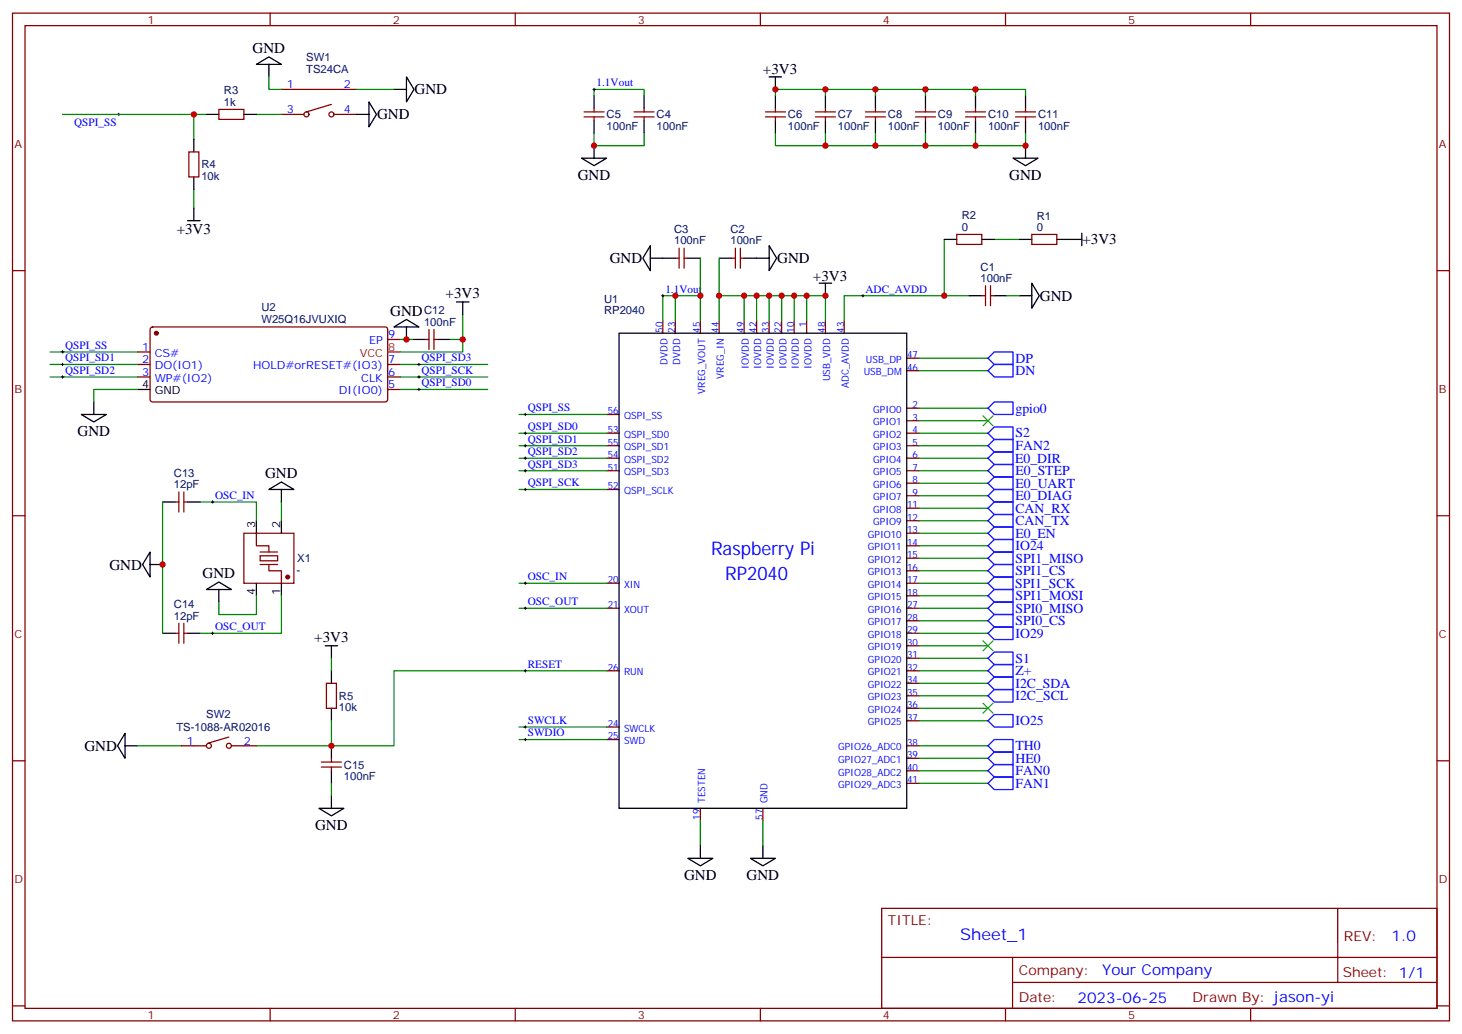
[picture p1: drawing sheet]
<svg xmlns="http://www.w3.org/2000/svg" width="412mm" height="292mm" viewBox="0 0 412 292" stroke-linecap="round" stroke-linejoin="round" font-family="sans-serif">
<g fill="none" stroke="#870000" stroke-width=".35">
<path d="M3.5 3.7h405.4v284.3h-405.4zM7.1 7.2h398.2v277.3h-398.2zM76.2 3.7v3.5M145.3 3.7v3.5M214.5 3.7v3.5M283.6 3.7v3.5M352.8 3.7v3.5M61.7 30.9h7.1v2.8h-7.1zM79.4 32.3h6.3M79.4 25.2h21.1M93.5 29.5l-7.1 2.1M94.2 32.3h6.3"/>
<path d="M164.7 31.6h5.7M164.7 33h5.7M167.6 30.5v1.1M167.6 33v1M178.9 31.6h5.6M178.9 33h5.6M181.7 30.5v1.1M181.7 33v1M215.9 31.6h5.6M215.9 33h5.6M218.7 30.5v1.1M218.7 33v1"/>
<path d="M230 31.6h5.7M230 33h5.7M232.8 30.5v1.1M232.8 33v1M244.1 31.6h5.7M244.1 33h5.7M246.9 30.5v1.1M246.9 33v1M258.2 31.6h5.7M258.2 33h5.7M261.1 30.5v1.1M261.1 33v1"/>
<path d="M272.3 31.6h5.7M272.3 33h5.7M275.2 30.5v1.1M275.2 33v1M286.5 31.6h5.6M286.5 33h5.6M289.3 30.5v1.1M289.3 33v1M53.3 42.9h2.8v7h-2.8zM3.5 76.4h3.6M190.5 72.8h1.1M191.6 70v5.7"/>
<path d="M193 72.8h1M193 70v5.7M206.4 72.8h1M207.4 70v5.7M208.8 70v5.7M208.8 72.8h1.1M269.9 66.1h7v2.9h-7zM291 66.1h7.1v2.9h-7.1zM405.3 76.4h3.6M38.8 99.3h3.5M42.6 92.5l.4-.2h65.9l.5 .7-.1 20-.6 .4h-65.9l-.5-.7v-19.7zM109.4 95.8h3.5"/>
<path d="M119.9 95.8h1.1M121 93v5.6M122.4 95.8h1.1M122.4 93v5.6M187 90.5v3.5M190.5 90.5v3.5M197.6 90.5v3.5M202.8 90.5v3.5M209.9 90.5v3.5M213.4 90.5v3.5M217 90.5v3.5M220.5 90.5v3.5"/>
<path d="M224 90.5v3.5M227.5 90.5v3.5M232.8 90.5v3.5M238.1 90.5v3.5M276.9 83.4h1.1M278 80.6v5.7M279.4 80.6v5.7M279.4 83.4h1.1M38.8 102.8h3.5M38.8 106.4h3.5M109.4 102.8h3.5M109.4 106.4h3.5"/>
<path d="M109.4 109.9h3.5M171.1 116.9h3.5M255.8 101.1h3.5M255.8 104.6h3.5M255.8 118.7h3.5M255.8 115.2h3.5M50.4 138.8v5.7M51.9 138.8v5.7M171.1 132.8h3.5M171.1 129.3h3.5M171.1 125.8h3.5M171.1 122.2h3.5"/>
<path d="M171.1 138.1h3.5M255.8 139.9h3.5M255.8 136.3h3.5M255.8 132.8h3.5M255.8 129.3h3.5M255.8 125.8h3.5M255.8 122.2h3.5M3.5 145.5h3.6M49.4 141.6h1M51.9 141.6h1M68.8 150.5h14.1v14.1h-14.1zM72.3 150.5v3.5h3.5v1.8"/>
<path d="M73.4 156.8h4.9v1.4h-4.9zM75.8 159.3v1.7h3.6v3.6M255.8 157.5h3.5M255.8 154h3.5M255.8 150.5h3.5M255.8 146.9h3.5M255.8 143.4h3.5M405.3 145.5h3.6M49.4 178.7h1M50.4 175.9v5.6M51.9 178.7h1M51.9 175.9v5.6"/>
<path d="M171.1 171.6h3.5M171.1 164.6h3.5M255.8 178.7h3.5M255.8 175.2h3.5M255.8 171.6h3.5M255.8 164.6h3.5M255.8 168.1h3.5M255.8 161h3.5M92.1 192.8h2.8v7h-2.8zM171.1 189.3h3.5M255.8 199.8h3.5M255.8 196.3h3.5"/>
<path d="M255.8 192.8h3.5M255.8 189.3h3.5M255.8 185.7h3.5M255.8 182.2h3.5M3.5 214.7h3.6M51.2 210.4h7M64.6 208l-6 1.7M65.3 210.4h7M90.7 215h5.6M90.7 216.4h5.6M93.5 214v1M93.5 216.4v1.1"/>
<path d="M171.1 208.7h3.5M171.1 205.1h3.5M255.8 217.5h3.5M255.8 214h3.5M255.8 210.4h3.5M255.8 203.4h3.5M405.3 214.7h3.6M197.6 228.1v3.5M215.2 228.1v3.5M255.8 221h3.5M248.7 256.3h156.6v28.2h-156.6zM377.3 256.3v20.9"/>
<path d="M248.7 270.1h156.5M285.6 277.2h119.6M285.6 270.1v14.2M3.5 283.8h3.6M76.2 284.5v3.5M145.3 284.5v3.5M214.5 284.5v3.5M283.6 284.5v3.5M352.8 284.5v3.5M405.3 283.8h3.6"/>
<circle cx="86.4" cy="32.3" r=".71"/>
<circle cx="93.5" cy="32.3" r=".71"/>
<circle cx="58.9" cy="210.4" r=".71"/>
<circle cx="64.6" cy="210.4" r=".71"/>
</g>
<g fill="none" stroke="#000" stroke-width=".35">
<path d="M72.3 18.2l3.5-2.1 3.6 2.1zM75.8 18.2v3.5M54.7 39.3v3.6M58.2 32.3h3.5M68.8 32.3h3.5M100.5 32.3h3.6M104.1 28.8l2.1 3.5-2.1 3.5zM111.1 25.2h3.6M114.7 21.7l2.1 3.5-2.1 3.6zM167.6 27v3.5M167.6 34v3.6M181.7 27v3.5"/>
<path d="M181.7 34v3.6M217 21.7h3.5M218.7 21.7v3.5M218.7 27v3.5M218.7 34v3.6M232.8 27v3.5M232.8 34v3.6M246.9 27v3.5M246.9 34v3.6M261.1 27v3.5M261.1 34v3.6M275.2 27v3.5"/>
<path d="M275.2 34v3.6M289.3 27v3.5M289.3 34v3.6M54.7 49.9v3.5M54.7 58.7v3.6M164 44.6h7.1l-3.5 2.1zM167.6 41.1v3.5M285.8 44.6h7l-3.5 2.1zM289.3 41.1v3.5M52.9 62.3h3.5M183.4 69.3v7.1l-2.1-3.6zM183.4 72.8h7.1"/>
<path d="M194 72.8h3.6M202.8 72.8h3.6M209.9 72.8h7.1M217 69.3l2.1 3.5-2.1 3.6zM231.1 79.9h3.5M232.8 79.9v3.5M266.3 67.6h3.6M276.9 67.6h3.6M287.5 67.6h3.5M291 79.9l2.2 3.5-2.2 3.6zM298.1 67.6h7.1M305.2 65.8v3.5"/>
<path d="M111.1 92.3l3.6-2.2 3.5 2.2zM114.7 92.3v3.5M116.4 95.8h3.5M123.5 95.8h3.5M128.8 85.2h3.5M130.5 85.2v3.5M174.6 94h81.2v134.1h-81.2zM273.4 83.4h3.5M280.5 83.4h3.5M287.5 83.4h3.5M22.9 116.9h7.1l-3.5 2.2zM26.5 113.4v3.5"/>
<path d="M38.8 109.9h3.5M75.8 138.1l3.6-2.1 3.5 2.1zM79.4 138.1v3.5M42.3 155.8v7l-2.1-3.5zM42.3 159.3h3.6M45.9 141.6h3.5M52.9 141.6h3.5M72.3 146.9v3.6M79.4 146.9v3.6M45.9 178.7h3.5M52.9 178.7h3.5M58.2 166.3l3.5-2.1 3.6 2.1z"/>
<path d="M61.7 166.3v3.6M72.3 164.6v3.5M79.4 164.6v3.5M91.7 182.2h3.5M93.5 182.2v3.5M93.5 189.3v3.5M93.5 199.8v3.6M35.3 206.9v7.1l-2.1-3.6zM35.3 210.4h3.5M93.5 210.4v3.6M93.5 217.5v3.5M90 228.1h7l-3.5 2.1z"/>
<path d="M93.5 224.5v3.6M197.6 238.7v3.5M215.2 238.7v3.5M194 242.2h7.1l-3.5 2.1zM211.7 242.2h7l-3.5 2.1z"/>
</g>
<g fill="none" stroke="#008700" stroke-width=".35">
<path d="M17.6 32.3h40.6M54.7 32.3v7M72.3 32.3h7.1M75.8 21.7v3.5h3.6M100.5 25.2h10.6M167.6 27v-1.8h14.1v1.8M167.6 37.6v3.5h14.1v-3.5M218.7 27v-1.8h70.6v1.8M218.7 37.6v3.5h70.6v-3.5M232.8 25.2v1.8M232.8 37.6v3.5M246.9 25.2v1.8"/>
<path d="M246.9 37.6v3.5M261.1 25.2v1.8M261.1 37.6v3.5M275.2 25.2v1.8M275.2 37.6v3.5M54.7 53.4v5.3M197.6 72.8v10.6M202.8 72.8v10.6M266.3 67.6v15.8M280.5 67.6h7M14.1 99.3h24.7M112.9 95.8h3.5"/>
<path d="M127 95.8h3.5M130.5 88.7v10.6h-17.6M187 90.5v-7.1h10.6v7.1M190.5 83.4v7.1M202.8 90.5v-7.1h30v7.1M209.9 83.4v7.1M213.4 83.4v7.1M217 83.4v7.1M220.5 83.4v7.1M224 83.4v7.1M227.5 83.4v7.1M273.4 83.4h-35.3v7.1"/>
<path d="M284 83.4h3.5M14.1 102.8h24.7M14.1 106.4h24.7M38.8 109.9h-12.3v3.5M112.9 102.8h24.7M112.9 106.4h24.7M112.9 109.9h24.7M146.4 116.9h24.7M259.3 118.7h19.4M259.3 115.2h19.4M259.3 104.6h19.4M259.3 101.1h19.4"/>
<path d="M146.4 122.2h24.7M146.4 125.8h24.7M146.4 129.3h24.7M146.4 132.8h24.7M146.4 138.1h24.7M259.3 122.2h19.4M259.3 125.8h19.4M259.3 129.3h19.4M259.3 132.8h19.4M259.3 139.9h19.4M259.3 136.3h19.4M45.9 141.6v37.1"/>
<path d="M56.4 141.6h15.9v5.3M79.4 141.6v5.3M259.3 157.5h19.4M259.3 154h19.4M259.3 150.5h19.4M259.3 146.9h19.4M259.3 143.4h19.4M72.3 168.1v5.3h-10.6v-3.5M79.4 168.1v10.6h-23M146.4 164.6h24.7M146.4 171.6h24.7M259.3 164.6h19.4"/>
<path d="M259.3 171.6h19.4M259.3 178.7h19.4M259.3 175.2h19.4M259.3 168.1h19.4M259.3 161h19.4M93.5 185.7v3.6M171.1 189.3h-60v21.1h-38.8M259.3 199.8h19.4M259.3 196.3h19.4M259.3 192.8h19.4M259.3 189.3h19.4M259.3 185.7h19.4"/>
<path d="M259.3 182.2h19.4M38.8 210.4h12.4M93.5 203.4v7M146.4 205.1h24.7M146.4 208.7h24.7M259.3 210.4h19.4M259.3 203.4h19.4M259.3 214h19.4M259.3 217.5h19.4M93.5 221v3.5M197.6 231.6v7.1M215.2 231.6v7.1"/>
<path d="M259.3 221h19.4"/>
</g>
<g fill="none" stroke="#000" stroke-width=".28">
<path d="M33.2 32.3h.7M33.5 31.9v.7M167.2 25.2h.7M167.6 24.9v.7M17.3 99.3h.7M17.6 99v.7M186.6 83.4h.7M187 83.1v.7M243.1 83.4h.7M243.4 83.1v.7M17.3 102.8h.7M17.3 106.4h.7"/>
<path d="M17.6 102.5v.7M17.6 106v.7M117.8 102.8h.7M117.8 106.4h.7M117.8 109.9h.7M118.2 102.5v.7M118.2 106v.7M118.2 109.5v.7M147.8 116.9h.7M148.2 116.6v.7M147.8 122.2h.7M147.8 125.8h.7"/>
<path d="M147.8 129.3h.7M147.8 132.8h.7M147.8 138.1h.7M148.2 121.9v.7M148.2 125.4v.7M148.2 128.9v.7M148.2 132.5v.7M148.2 137.8v.7M59.6 141.6h.7M60 141.3v.7M59.6 178.7h.7M60 178.3v.7"/>
<path d="M147.8 164.6h.7M147.8 171.6h.7M148.2 164.2v.7M148.2 171.3v.7M147.8 189.3h.7M148.2 188.9v.7M147.8 205.1h.7M147.8 208.7h.7M148.2 204.8v.7M148.2 208.3v.7"/>
</g>
<g fill="none" stroke="#00f" stroke-width=".35">
<path d="M278.7 101.1l1.8-1.8h5.3v3.5h-5.3zM278.7 104.6l1.8-1.8h5.3v3.6h-5.3zM278.7 115.2l1.8-1.8h5.3v3.5h-5.3zM278.7 139.9l1.8-1.8h5.3v3.5h-5.3zM278.7 136.3l1.8-1.7h5.3v3.5h-5.3zM278.7 132.8l1.8-1.7h5.3v3.5h-5.3zM278.7 129.3l1.8-1.8h5.3v3.6h-5.3zM278.7 125.8l1.8-1.8h5.3v3.5h-5.3zM278.7 122.2l1.8-1.7h5.3v3.5h-5.3zM278.7 157.5l1.8-1.7h5.3v3.5h-5.3zM278.7 154l1.8-1.8h5.3v3.6h-5.3zM278.7 150.5l1.8-1.8h5.3v3.5h-5.3z"/>
<path d="M278.7 146.9l1.8-1.7h5.3v3.5h-5.3zM278.7 143.4l1.8-1.8h5.3v3.6h-5.3zM278.7 175.2l1.8-1.8h5.3v3.5h-5.3zM278.7 171.6l1.8-1.7h5.3v3.5h-5.3zM278.7 168.1l1.8-1.8h5.3v3.6h-5.3zM278.7 164.6l1.8-1.8h5.3v3.5h-5.3zM278.7 161l1.8-1.7h5.3v3.5h-5.3zM278.7 178.7l1.8-1.8h5.3v3.5h-5.3zM278.7 196.3l1.8-1.7h5.3v3.5h-5.3zM278.7 192.8l1.8-1.8h5.3v3.6h-5.3zM278.7 189.3l1.8-1.8h5.3v3.5h-5.3zM278.7 185.7l1.8-1.7h5.3v3.5h-5.3z"/>
<path d="M278.7 210.4l1.8-1.7h5.3v3.5h-5.3zM278.7 203.4l1.8-1.8h5.3v3.5h-5.3zM278.7 214l1.8-1.8h5.3v3.5h-5.3zM278.7 217.5l1.8-1.8h5.3v3.6h-5.3zM278.7 221l1.8-1.7h5.3v3.5h-5.3z"/>
</g>
<g fill="#870000" stroke="#870000" stroke-width=".35">
<circle cx="44.1" cy="94" r=".53"/>
<circle cx="81.1" cy="162.8" r=".53"/>
</g>
<path d="M109.4 99.3h3.5" fill="none" stroke="#f00" stroke-width=".35"/>
<path d="M73.4 159.3h4.9M73.4 155.8h4.9" fill="none" stroke="#871200" stroke-width=".35"/>
<path d="M277.3 117.3l2.8 2.8M280.1 117.3l-2.8 2.8M277.3 198.4l2.8 2.9M277.3 180.8l2.8 2.8M280.1 198.4l-2.8 2.9M280.1 180.8l-2.8 2.8" fill="none" stroke="#3c3" stroke-width=".35"/>
<g fill="#c00">
<circle cx="209.9" cy="83.4" r=".88"/>
<circle cx="213.4" cy="83.4" r=".88"/>
<circle cx="217" cy="83.4" r=".88"/>
<circle cx="220.5" cy="83.4" r=".88"/>
<circle cx="224" cy="83.4" r=".88"/>
<circle cx="227.5" cy="83.4" r=".88"/>
<circle cx="232.8" cy="83.4" r=".88"/>
<circle cx="202.8" cy="83.4" r=".88"/>
<circle cx="197.6" cy="83.4" r=".88"/>
<circle cx="167.6" cy="41.1" r=".88"/>
<circle cx="232.8" cy="41.1" r=".88"/>
<circle cx="246.9" cy="41.1" r=".88"/>
<circle cx="261.1" cy="41.1" r=".88"/>
<circle cx="275.2" cy="41.1" r=".88"/>
<circle cx="232.8" cy="25.2" r=".88"/>
<circle cx="246.9" cy="25.2" r=".88"/>
<circle cx="261.1" cy="25.2" r=".88"/>
<circle cx="275.2" cy="25.2" r=".88"/>
<circle cx="218.7" cy="25.2" r=".88"/>
<circle cx="289.3" cy="41.1" r=".88"/>
<circle cx="266.3" cy="83.4" r=".88"/>
<circle cx="130.5" cy="95.8" r=".88"/>
<circle cx="45.9" cy="159.3" r=".88"/>
<circle cx="93.5" cy="210.4" r=".88"/>
<circle cx="114.7" cy="95.8" r=".88"/>
<circle cx="190.5" cy="83.4" r=".88"/>
<circle cx="54.7" cy="32.3" r=".88"/>
</g>
<g font-size="5.3" fill="#00f">
<text x="200.6" y="156.6">Raspberry Pi</text>
<text x="204.6" y="163.7">RP2040</text>
</g>
<text font-size="4.6" fill="#00f" x="270.8" y="265.3">Sheet_1</text>
<g font-size="4.2">
<text x="71.3" y="15">GND</text>
<text x="215.2" y="21">+3V3</text>
<text x="116.9" y="26.6">GND</text>
<text x="106.4" y="33.7">GND</text>
<text x="163" y="50.7">GND</text>
<text x="284.7" y="50.7">GND</text>
<text x="49.8" y="66.1">+3V3</text>
<text x="305.3" y="69">+3V3</text>
<text x="172" y="74.3">GND</text>
<text x="219.3" y="74.3">GND</text>
<text x="229.3" y="79.2">+3V3</text>
<text x="110.1" y="89">GND</text>
<text x="125.7" y="84">+3V3</text>
<text x="293.3" y="84.9">GND</text>
<text x="21.9" y="123">GND</text>
<text x="74.8" y="134.9">GND</text>
<text x="30.9" y="160.7">GND</text>
<text x="57.1" y="163.1">GND</text>
<text x="88.6" y="181.1">+3V3</text>
<text x="23.8" y="211.9">GND</text>
<text x="88.9" y="234.2">GND</text>
<text x="193" y="248.2">GND</text>
<text x="210.6" y="248.2">GND</text>
</g>
<g font-size="4.2" fill="#00f">
<text x="392.5" y="265.6">1.0</text>
<text x="310.9" y="275.1">Your Company</text>
<text x="304" y="282.9">2023-06-25</text>
</g>
<g font-size="3.9" fill="#00f">
<text x="286.4" y="105.9">DN</text>
<text x="286.5" y="102.4">DP</text>
<text x="286.5" y="116.5">gpio0</text>
<text x="286.5" y="123.4">S2</text>
<text x="286.4" y="130.5">E0_DIR</text>
<text x="286.5" y="127.1">FAN2</text>
<text x="286.5" y="137.6">E0_UART</text>
<text x="286.5" y="134.1">E0_STEP</text>
<text x="286.4" y="141.1">E0_DIAG</text>
<text x="286.4" y="148.2">CAN_TX</text>
<text x="286.4" y="144.6">CAN_RX</text>
<text x="286.4" y="151.7">E0_EN</text>
<text x="286.5" y="155.2">IO24</text>
<text x="286.5" y="158.7">SPI1_MISO</text>
<text x="286.4" y="165.8">SPI1_SCK</text>
<text x="286.5" y="162.3">SPI1_CS</text>
<text x="286.5" y="172.9">SPI0_MISO</text>
<text x="286.5" y="169.3">SPI1_MOSI</text>
<text x="286.5" y="176.4">SPI0_CS</text>
<text x="286.5" y="179.9">IO29</text>
<text x="286.5" y="190.6">Z+</text>
<text x="286.5" y="187">S1</text>
<text x="286.4" y="194">I2C_SDA</text>
<text x="286.5" y="197.6">I2C_SCL</text>
<text x="286.5" y="204.7">IO25</text>
<text x="286.5" y="211.7">TH0</text>
<text x="286.5" y="215.3">HE0</text>
<text x="286.5" y="218.8">FAN0</text>
<text x="286.5" y="222.3">FAN1</text>
</g>
<g font-size="3.9" fill="#800">
<text x="250.5" y="260.9">TITLE:</text>
<text x="379.1" y="265.6">REV:</text>
<text x="287.4" y="275.1">Company:</text>
<text x="378.7" y="275.7">Sheet: 1/1</text>
<text x="287.4" y="282.8">Date:</text>
<text x="336.4" y="282.8">Drawn By: jason-yi</text>
</g>
<g font-size="3.2" fill="#800">
<text x="41.6" y="6.7">1</text>
<text x="110.8" y="6.7">2</text>
<text x="179.9" y="6.7">3</text>
<text x="249.1" y="6.7">4</text>
<text x="318.2" y="6.7">5</text>
<text x="4.1" y="41.8">A</text>
<text x="405.9" y="41.8">A</text>
<text x="4.1" y="110.9">B</text>
<text x="405.9" y="110.9">B</text>
<text x="4.1" y="180.1">C</text>
<text x="405.9" y="180.1">C</text>
<text x="4.1" y="249.2">D</text>
<text x="405.9" y="249.2">D</text>
<text x="41.6" y="287.5">1</text>
<text x="110.8" y="287.5">2</text>
<text x="179.9" y="287.5">3</text>
<text x="249.1" y="287.5">4</text>
<text x="318.2" y="287.5">5</text>
</g>
<g font-size="3.2" fill="#000080">
<text x="86.4" y="17.3">SW1</text>
<text x="86.4" y="20.5">TS24CA</text>
<text x="63.2" y="29.8">1k</text>
<text x="63.2" y="26.6">R3</text>
<text x="171.1" y="33.4">C5</text>
<text x="185.2" y="33.4">C4</text>
<text x="222.2" y="33.4">C6</text>
<text x="236.4" y="33.4">C7</text>
<text x="250.5" y="33.4">C8</text>
<text x="264.6" y="33.4">C9</text>
<text x="278.7" y="33.4">C10</text>
<text x="292.8" y="33.4">C11</text>
<text x="171.1" y="36.6">100nF</text>
<text x="185.2" y="36.6">100nF</text>
<text x="222.2" y="36.6">100nF</text>
<text x="236.4" y="36.6">100nF</text>
<text x="250.5" y="36.6">100nF</text>
<text x="264.6" y="36.6">100nF</text>
<text x="278.7" y="36.6">100nF</text>
<text x="292.8" y="36.6">100nF</text>
<text x="56.8" y="47.5">R4</text>
<text x="56.8" y="50.7">10k</text>
<text x="190.2" y="65.8">C3</text>
<text x="206" y="65.8">C2</text>
<text x="271.3" y="65.1">0</text>
<text x="271.3" y="61.9">R2</text>
<text x="292.5" y="65.1">0</text>
<text x="292.5" y="62">R1</text>
<text x="190.2" y="69">100nF</text>
<text x="206" y="69">100nF</text>
<text x="276.6" y="76.4">C1</text>
<text x="276.6" y="79.6">100nF</text>
<text x="73.7" y="87.8">U2</text>
<text x="119.6" y="88.7">C12</text>
<text x="170.4" y="88.7">RP2040</text>
<text x="170.4" y="85.5">U1</text>
<text x="73.7" y="91">W25Q16JVUXIQ</text>
<text x="119.6" y="91.9">100nF</text>
<text x="49" y="137.8">12pF</text>
<text x="49" y="134.6">C13</text>
<text x="83.6" y="161.9">-</text>
<text x="83.9" y="158.6">X1</text>
<text x="49" y="171.7">C14</text>
<text x="49" y="174.8">12pF</text>
<text x="95.6" y="197.5">R5</text>
<text x="58.2" y="202.7">SW2</text>
<text x="95.6" y="200.6">10k</text>
<text x="49.8" y="206.3">TS-1088-AR02016</text>
<text x="97" y="220.1">100nF</text>
<text x="97" y="216.9">C15</text>
</g>
<g font-size="3.2" fill="#00f">
<text x="80.9" y="24.9">1</text>
<text x="97" y="24.9">2</text>
<text x="168.3" y="24.3">1.1Vout</text>
<text x="20.9" y="35.5">QSPI_SS</text>
<text x="80.9" y="31.9">3</text>
<text x="97" y="31.9">4</text>
<text x="187.7" y="82.6">1.1Vout</text>
<text x="244.1" y="82.6">ADC_AVDD</text>
<text x="109.5" y="95.4">9</text>
<text x="18.3" y="98.4">QSPI_SS</text>
<text x="18.3" y="102">QSPI_SD1</text>
<text x="40.1" y="99">1</text>
<text x="43.6" y="100.7">CS#</text>
<text x="104.1" y="97.2">EP</text>
<text x="118.9" y="102">QSPI_SD3</text>
<text x="18.3" y="105.5">QSPI_SD2</text>
<text x="40.1" y="102.5">2</text>
<text x="40.1" y="106">3</text>
<text x="43.6" y="104.2">DO(IO1)</text>
<text x="43.6" y="107.8">WP#(IO2)</text>
<text x="71.4" y="104.2">HOLD#orRESET#(IO3)</text>
<text x="101.9" y="107.8">CLK</text>
<text x="109.5" y="106">6</text>
<text x="109.5" y="102.5">7</text>
<text x="118.9" y="105.5">QSPI_SCK</text>
<text x="95.5" y="111.3">DI(IO0)</text>
<text x="109.5" y="109.5">5</text>
<text x="118.9" y="109">QSPI_SD0</text>
<text x="148.9" y="116.1">QSPI_SS</text>
<text x="148.9" y="121.4">QSPI_SD0</text>
<text x="148.9" y="124.9">QSPI_SD1</text>
<text x="148.9" y="128.4">QSPI_SD2</text>
<text x="148.9" y="131.9">QSPI_SD3</text>
<text x="148.9" y="137.2">QSPI_SCK</text>
<text x="60.7" y="140.8">OSC_IN</text>
<text x="148.9" y="163.7">OSC_IN</text>
<text x="148.9" y="170.7">OSC_OUT</text>
<text x="60.7" y="177.8">OSC_OUT</text>
<text x="148.9" y="188.4">RESET</text>
<text x="148.9" y="204.3">SWCLK</text>
<text x="148.9" y="207.8">SWDIO</text>
<text x="52.7" y="210.1">1</text>
<text x="68.8" y="210.1">2</text>
</g>
<g font-size="3.2" fill="#f00">
<text x="101.5" y="100.7">VCC</text>
<text x="109.5" y="99">8</text>
</g>
<g font-size="3.2">
<text x="40.1" y="109.5">4</text>
<text x="43.6" y="111.3">GND</text>
<text x="72" y="149" transform="rotate(-90 72 149)">3</text>
<text x="79" y="149" transform="rotate(-90 79 149)">2</text>
<text x="72" y="168" transform="rotate(-90 72 168)">4</text>
<text x="79" y="168" transform="rotate(-90 79 168)">1</text>
</g>
<g font-size="2.8" fill="#00f">
<text x="186.9" y="93.9" transform="rotate(-90 186.9 93.9)">50</text>
<text x="190.5" y="93.9" transform="rotate(-90 190.5 93.9)">23</text>
<text x="197.5" y="93.9" transform="rotate(-90 197.5 93.9)">45</text>
<text x="202.8" y="93.9" transform="rotate(-90 202.8 93.9)">44</text>
<text x="209.9" y="93.9" transform="rotate(-90 209.9 93.9)">49</text>
<text x="213.4" y="93.9" transform="rotate(-90 213.4 93.9)">42</text>
<text x="216.9" y="93.9" transform="rotate(-90 216.9 93.9)">33</text>
<text x="220.5" y="93.9" transform="rotate(-90 220.5 93.9)">22</text>
<text x="224" y="93.9" transform="rotate(-90 224 93.9)">10</text>
<text x="227.5" y="92.4" transform="rotate(-90 227.5 92.4)">1</text>
<text x="232.8" y="93.9" transform="rotate(-90 232.8 93.9)">48</text>
<text x="238.1" y="93.9" transform="rotate(-90 238.1 93.9)">43</text>
<text x="255.9" y="101">47</text>
<text x="188.3" y="102.8" transform="rotate(-90 188.3 102.8)">DVDD</text>
<text x="191.8" y="102.8" transform="rotate(-90 191.8 102.8)">DVDD</text>
<text x="204.2" y="106.8" transform="rotate(-90 204.2 106.8)">VREG_IN</text>
<text x="211.2" y="104" transform="rotate(-90 211.2 104)">IOVDD</text>
<text x="214.8" y="104" transform="rotate(-90 214.8 104)">IOVDD</text>
<text x="218.3" y="104" transform="rotate(-90 218.3 104)">IOVDD</text>
<text x="221.8" y="104" transform="rotate(-90 221.8 104)">IOVDD</text>
<text x="225.3" y="104" transform="rotate(-90 225.3 104)">IOVDD</text>
<text x="228.9" y="104" transform="rotate(-90 228.9 104)">IOVDD</text>
<text x="234.2" y="107.6" transform="rotate(-90 234.2 107.6)">USB_VDD</text>
<text x="243.6" y="105.9">USB_DM</text>
<text x="244.3" y="102.4">USB_DP</text>
<text x="255.9" y="104.6">46</text>
<text x="198.9" y="111" transform="rotate(-90 198.9 111)">VREG_VOUT</text>
<text x="239.4" y="109.5" transform="rotate(-90 239.4 109.5)">ADC_AVDD</text>
<text x="171.4" y="116.9">56</text>
<text x="176" y="118.3">QSPI_SS</text>
<text x="246.3" y="116.5">GPIO0</text>
<text x="257.4" y="118.7">3</text>
<text x="257.4" y="115.1">2</text>
<text x="171.4" y="125.7">55</text>
<text x="171.4" y="122.2">53</text>
<text x="176" y="123.6">QSPI_SD0</text>
<text x="246.3" y="123.6">GPIO2</text>
<text x="246.3" y="120">GPIO1</text>
<text x="257.4" y="125.7">5</text>
<text x="257.4" y="122.2">4</text>
<text x="171.4" y="129.3">54</text>
<text x="176" y="127.1">QSPI_SD1</text>
<text x="176" y="130.6">QSPI_SD2</text>
<text x="246.3" y="130.6">GPIO4</text>
<text x="246.3" y="127.1">GPIO3</text>
<text x="257.4" y="129.3">6</text>
<text x="171.4" y="132.8">51</text>
<text x="176" y="134.1">QSPI_SD3</text>
<text x="246.3" y="137.7">GPIO6</text>
<text x="246.3" y="134.1">GPIO5</text>
<text x="257.4" y="136.3">8</text>
<text x="257.4" y="132.8">7</text>
<text x="171.4" y="138.1">52</text>
<text x="176" y="139.4">QSPI_SCLK</text>
<text x="246.3" y="141.2">GPIO7</text>
<text x="255.9" y="143.4">11</text>
<text x="257.4" y="139.8">9</text>
<text x="246.3" y="148.3">GPIO9</text>
<text x="246.3" y="144.7">GPIO8</text>
<text x="255.9" y="146.9">12</text>
<text x="244.8" y="155.3">GPIO11</text>
<text x="244.8" y="151.8">GPIO10</text>
<text x="255.9" y="154">14</text>
<text x="255.9" y="150.4">13</text>
<text x="244.8" y="158.8">GPIO12</text>
<text x="255.9" y="161">16</text>
<text x="255.9" y="157.5">15</text>
<text x="171.4" y="164.5">20</text>
<text x="176" y="165.9">XIN</text>
<text x="244.8" y="165.9">GPIO14</text>
<text x="244.8" y="162.4">GPIO13</text>
<text x="255.9" y="164.5">17</text>
<text x="171.4" y="171.6">21</text>
<text x="176" y="172.9">XOUT</text>
<text x="244.8" y="172.9">GPIO16</text>
<text x="244.8" y="169.4">GPIO15</text>
<text x="255.9" y="171.6">27</text>
<text x="255.9" y="168.1">18</text>
<text x="244.8" y="176.5">GPIO17</text>
<text x="255.9" y="178.6">29</text>
<text x="255.9" y="175.1">28</text>
<text x="244.8" y="183.5">GPIO19</text>
<text x="244.8" y="180">GPIO18</text>
<text x="255.9" y="185.7">31</text>
<text x="255.9" y="182.2">30</text>
<text x="171.4" y="189.2">26</text>
<text x="176" y="190.6">RUN</text>
<text x="244.8" y="190.6">GPIO21</text>
<text x="244.8" y="187.1">GPIO20</text>
<text x="255.9" y="189.2">32</text>
<text x="244.8" y="197.6">GPIO23</text>
<text x="244.8" y="194.1">GPIO22</text>
<text x="255.9" y="196.3">35</text>
<text x="255.9" y="192.8">34</text>
<text x="244.8" y="201.2">GPIO24</text>
<text x="255.9" y="203.3">37</text>
<text x="255.9" y="199.8">36</text>
<text x="171.4" y="208.6">25</text>
<text x="171.4" y="205.1">24</text>
<text x="176" y="210">SWD</text>
<text x="176" y="206.5">SWCLK</text>
<text x="244.8" y="204.7">GPIO25</text>
<text x="236.4" y="215.3">GPIO27_ADC1</text>
<text x="236.4" y="211.8">GPIO26_ADC0</text>
<text x="255.9" y="213.9">39</text>
<text x="255.9" y="210.4">38</text>
<text x="236.4" y="218.8">GPIO28_ADC2</text>
<text x="255.9" y="221">41</text>
<text x="255.9" y="217.5">40</text>
<text x="198.9" y="226.7" transform="rotate(-90 198.9 226.7)">TESTEN</text>
<text x="216.5" y="226.7" transform="rotate(-90 216.5 226.7)">GND</text>
<text x="236.4" y="222.3">GPIO29_ADC3</text>
<text x="197.5" y="231.2" transform="rotate(-90 197.5 231.2)">19</text>
<text x="215.2" y="231.2" transform="rotate(-90 215.2 231.2)">57</text>
</g>
</svg>
